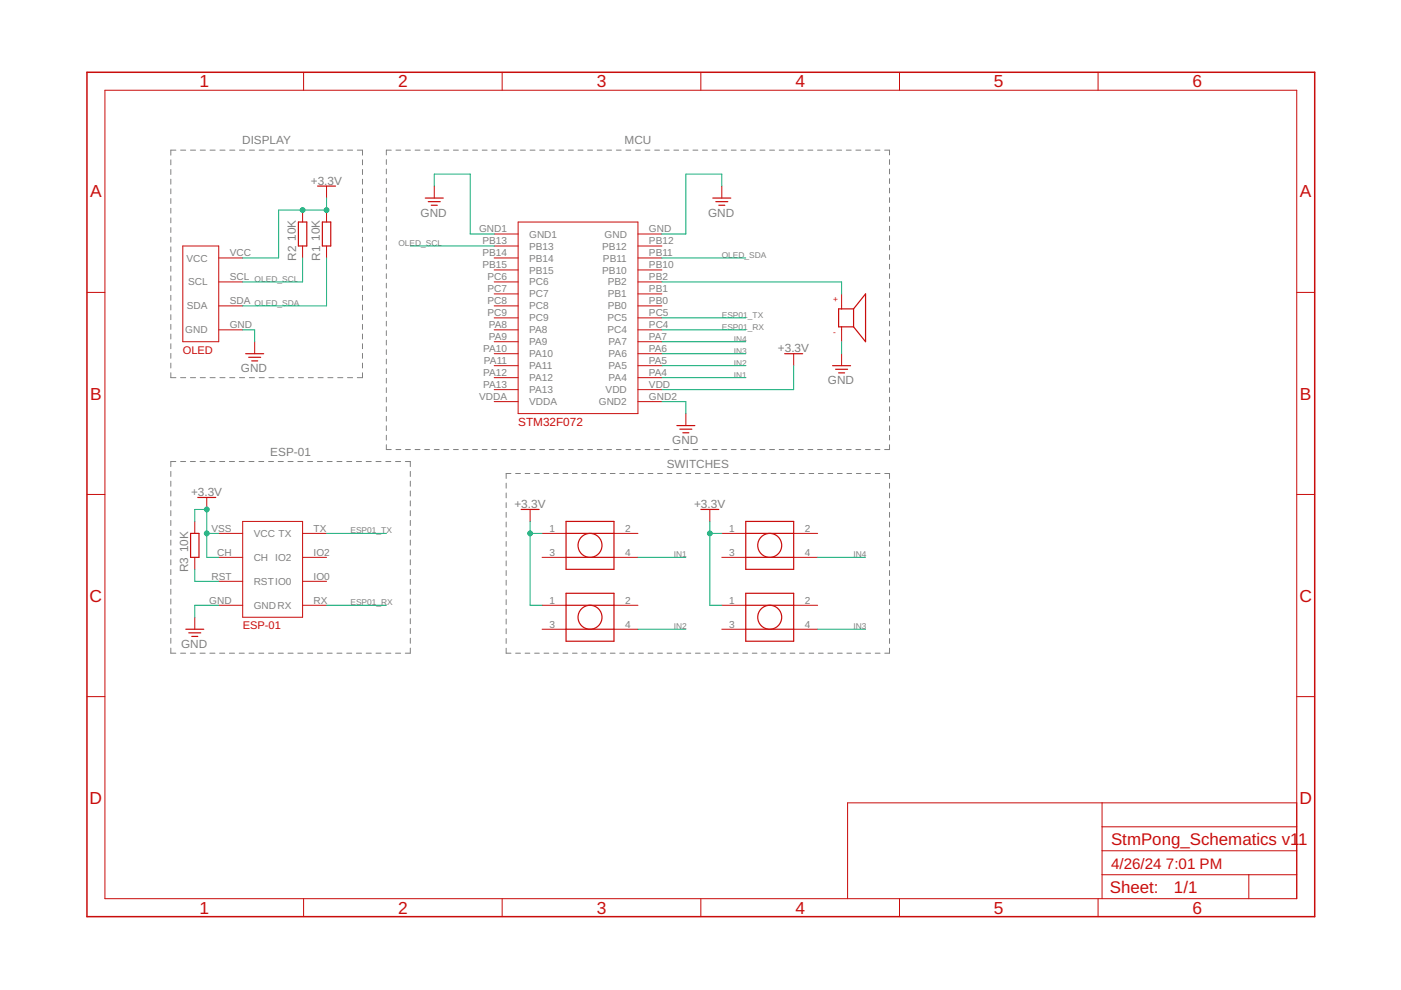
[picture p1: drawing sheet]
<svg xmlns="http://www.w3.org/2000/svg" width="297mm" height="210mm" viewBox="0 0 297 210" stroke-linecap="round" stroke-linejoin="round" font-family="sans-serif">
<g fill="none" stroke="#808080" stroke-width=".21">
<path d="M36.2 33.9v1M36.2 35.9v1.1M36.2 38v1.1M37.3 31.8h-1.1v1.1M38.3 31.8h1.1M40.4 31.8h1.1M42.5 31.8h1M44.5 31.8h1.1M46.6 31.8h1.1M48.7 31.8h1.1M50.8 31.8h1.1M52.9 31.8h1.1"/>
<path d="M54.9 31.8h1.1M57 31.8h1.1M59.1 31.8h1.1M61.2 31.8h1.1M63.3 31.8h1M65.4 31.8h1M67.4 31.8h1.1M69.5 31.8h1.1M71.6 31.8h1.1M73.7 31.8h1.1M75.8 31.8h1.1v1.1M76.9 33.9v1"/>
<path d="M76.9 35.9v1.1M76.9 38v1.1M81.9 33.8v1.1M81.9 35.9v1M81.9 37.9v1M81.9 39.9v1M83 31.8h-1.1v1.1M83.9 31.8h1.1M86 31.8h1M88 31.8h1M90 31.8h1.1M92.1 31.8h1"/>
<path d="M94.1 31.8h1M96.1 31.8h1.1M98.2 31.8h1M100.2 31.8h1M102.2 31.8h1.1M104.3 31.8h1M106.3 31.8h1M108.3 31.8h1.1M110.4 31.8h1M112.4 31.8h1M114.4 31.8h1.1M116.5 31.8h1"/>
<path d="M118.5 31.8h1M120.5 31.8h1.1M122.6 31.8h1M124.6 31.8h1M126.6 31.8h1.1M128.7 31.8h1M130.7 31.8h1M132.7 31.8h1M134.7 31.8h1.1M136.8 31.8h1M138.8 31.8h1M140.8 31.8h1.1"/>
<path d="M142.9 31.8h1M144.9 31.8h1M146.9 31.8h1.1M148.9 31.8h1.1M151 31.8h1M153 31.8h1.1M155 31.8h1.1M157.1 31.8h1M159.1 31.8h1M161.1 31.8h1.1M163.2 31.8h1M165.2 31.8h1"/>
<path d="M167.2 31.8h1.1M169.3 31.8h1M171.3 31.8h1M173.3 31.8h1.1M175.4 31.8h1M177.4 31.8h1M179.4 31.8h1.1M181.5 31.8h1M183.5 31.8h1M185.5 31.8h1.1M187.6 31.8h1v1.1M188.6 33.8v1.1"/>
<path d="M188.6 35.9v1M188.6 37.9v1M188.6 39.9v1M36.2 40v1.1M36.2 42.1v1M36.2 44.2v1M36.2 46.2v1M36.2 48.3v1M36.2 50.3v1.1M36.2 52.3v1.1M36.2 54.4v1.1M36.2 56.5v1"/>
<path d="M36.2 58.5v1.1M76.9 40v1.1M76.9 42.1v1M76.9 44.2v1M76.9 46.2v1M76.9 48.3v1M76.9 50.3v1.1M76.9 52.3v1.1M76.9 54.4v1.1M76.9 56.5v1M76.9 58.5v1.1M81.9 41.9v1"/>
<path d="M81.9 43.9v1M81.9 45.9v1M81.9 48v1M81.9 50v1M81.9 52v1M81.9 54v1M81.9 56v1M81.9 58v1.1M188.6 41.9v1M188.6 43.9v1M188.6 45.9v1M188.6 48v1"/>
<path d="M188.6 50v1M188.6 52v1M188.6 54v1M188.6 56v1M188.6 58v1.1M36.2 60.6v1M36.2 62.6v1.1M36.2 64.7v1M36.2 66.7v1.1M36.2 68.8v1M36.2 70.8v1.1M36.2 72.9v1"/>
<path d="M36.2 74.9v1.1M36.2 77v1M36.2 79v1.1h1.1M76.9 60.6v1M76.9 62.6v1.1M76.9 64.7v1M76.9 66.7v1.1M76.9 68.8v1M76.9 70.8v1.1M76.9 72.9v1M76.9 74.9v1.1M76.9 77v1"/>
<path d="M76.9 79v1.1h-1.1M81.9 60v1.1M81.9 62.1v1M81.9 64.1v1M81.9 66.1v1M81.9 68.1v1M81.9 70.1v1M81.9 72.1v1.1M81.9 74.1v1.1M81.9 76.2v1M81.9 78.2v1M188.6 60v1.1"/>
<path d="M188.6 62.1v1M188.6 64.1v1M188.6 66.1v1M188.6 68.1v1M188.6 70.1v1M188.6 72.1v1.1M188.6 74.1v1.1M188.6 76.2v1M188.6 78.2v1M36.2 99.9v1.1M37.3 97.9h-1.1v1M38.3 97.9h1"/>
<path d="M38.3 80.1h1.1M40.4 97.9h1M40.4 80.1h1.1M42.4 97.9h1.1M42.5 80.1h1M44.5 97.9h1.1M44.5 80.1h1.1M46.6 97.9h1M46.6 80.1h1.1M48.6 97.9h1.1M48.7 80.1h1.1M50.7 97.9h1.1"/>
<path d="M50.8 80.1h1.1M52.8 97.9h1M52.9 80.1h1.1M54.9 97.9h1M54.9 80.1h1.1M56.9 97.9h1.1M57 80.1h1.1M59 97.9h1.1M59.1 80.1h1.1M61.1 97.9h1M61.2 80.1h1.1M63.1 97.9h1.1"/>
<path d="M63.3 80.1h1M65.2 97.9h1.1M65.4 80.1h1M67.3 97.9h1.1M67.4 80.1h1.1M69.4 97.9h1M69.5 80.1h1.1M71.4 97.9h1.1M71.6 80.1h1.1M73.5 97.9h1.1M73.7 80.1h1.1M75.6 97.9h1"/>
<path d="M77.6 97.9h1.1M79.7 97.9h1.1M81.8 97.9h1.1M81.9 80.2v1M81.9 82.2v1M81.9 84.2v1M81.9 86.2v1M81.9 88.3v1M81.9 90.3v1M81.9 92.3v1M81.9 94.3v1h1.1M83.9 97.9h1"/>
<path d="M83.9 95.3h1.1M85.9 97.9h1.1v1M86 95.3h1M87 99.9v1.1M88 95.3h1M90 95.3h1.1M92.1 95.3h1M94.1 95.3h1M96.1 95.3h1.1M98.2 95.3h1M100.2 95.3h1M102.2 95.3h1.1"/>
<path d="M104.3 95.3h1M106.3 95.3h1M108.3 95.3h1.1M110.4 95.3h1M112.4 95.3h1M114.4 95.3h1.1M116.5 95.3h1M118.5 95.3h1M120.5 95.3h1.1M122.6 95.3h1M124.6 95.3h1M126.6 95.3h1.1"/>
<path d="M128.7 95.3h1M130.7 95.3h1M132.7 95.3h1M134.7 95.3h1.1M136.8 95.3h1M138.8 95.3h1M140.8 95.3h1.1M142.9 95.3h1M144.9 95.3h1M146.9 95.3h1.1M148.9 95.3h1.1M151 95.3h1"/>
<path d="M153 95.3h1.1M155 95.3h1.1M157.1 95.3h1M159.1 95.3h1M161.1 95.3h1.1M163.2 95.3h1M165.2 95.3h1M167.2 95.3h1.1M169.3 95.3h1M171.3 95.3h1M173.3 95.3h1.1M175.4 95.3h1"/>
<path d="M177.4 95.3h1M179.4 95.3h1.1M181.5 95.3h1M183.5 95.3h1M185.5 95.3h1.1M188.6 80.2v1M188.6 82.2v1M188.6 84.2v1M188.6 86.2v1M188.6 88.3v1M188.6 90.3v1M188.6 92.3v1"/>
<path d="M188.6 94.3v1h-1M36.2 102v1.1M36.2 104.1v1.1M36.2 106.2v1.1M36.2 108.3v1M36.2 110.3v1.1M36.2 112.4v1.1M36.2 114.5v1.1M36.2 116.6v1.1M36.2 118.7v1.1M87 102v1.1M87 104.1v1.1"/>
<path d="M87 106.2v1.1M87 108.3v1M87 110.3v1.1M87 112.4v1.1M87 114.5v1.1M87 116.6v1.1M87 118.7v1.1M107.3 102.4v1.1M107.3 104.5v1.1M107.3 106.6v1M107.3 108.6v1.1M107.3 110.7v1"/>
<path d="M107.3 112.7v1.1M107.3 114.8v1M107.3 116.9v1M107.3 118.9v1.1M108.3 100.4h-1v1.1M109.3 100.4h1M111.3 100.4h1M113.3 100.4h1M115.3 100.4h1.1M117.3 100.4h1.1M119.4 100.4h1M121.4 100.4h1"/>
<path d="M123.4 100.4h1M125.4 100.4h1M127.4 100.4h1M129.4 100.4h1M131.4 100.4h1M133.4 100.4h1M135.4 100.4h1M137.4 100.4h1M139.4 100.4h1M141.4 100.4h1M143.4 100.4h1M145.4 100.4h1.1"/>
<path d="M147.4 100.4h1.1M149.5 100.4h1M151.5 100.4h1M153.5 100.4h1M155.5 100.4h1M157.5 100.4h1M159.5 100.4h1M161.5 100.4h1M163.5 100.4h1M165.5 100.4h1M167.5 100.4h1M169.5 100.4h1"/>
<path d="M171.5 100.4h1M173.5 100.4h1M175.5 100.4h1.1M177.5 100.4h1.1M179.6 100.4h1M181.6 100.4h1M183.6 100.4h1M185.6 100.4h1M187.6 100.4h1v1.1M188.6 102.4v1.1M188.6 104.5v1.1M188.6 106.6v1"/>
<path d="M188.6 108.6v1.1M188.6 110.7v1M188.6 112.7v1.1M188.6 114.8v1M188.6 116.9v1M188.6 118.9v1.1M36.2 120.8v1M36.2 122.8v1.1M36.2 124.9v1.1M36.2 127v1.1M36.2 129.1v1.1M36.2 131.2v1"/>
<path d="M36.2 133.2v1.1M36.2 135.3v1.1M36.2 137.4v1.1h1.1M38.3 138.5h1M40.4 138.5h1M42.4 138.5h1.1M44.5 138.5h1.1M46.6 138.5h1M48.6 138.5h1.1M50.7 138.5h1.1M52.8 138.5h1M54.9 138.5h1"/>
<path d="M56.9 138.5h1.1M59 138.5h1.1M61.1 138.5h1M63.1 138.5h1.1M65.2 138.5h1.1M67.3 138.5h1.1M69.4 138.5h1M71.4 138.5h1.1M73.5 138.5h1.1M75.6 138.5h1M77.6 138.5h1.1M79.7 138.5h1.1"/>
<path d="M81.8 138.5h1.1M83.9 138.5h1M87 120.8v1M87 122.8v1.1M87 124.9v1.1M87 127v1.1M87 129.1v1.1M87 131.2v1M87 133.2v1.1M87 135.3v1.1M87 137.4v1.1h-1.1M107.3 137.4v1.1h1"/>
<path d="M107.3 121v1M107.3 123v1.1M107.3 125.1v1M107.3 127.1v1.1M107.3 129.2v1.1M107.3 131.3v1M107.3 133.3v1.1M107.3 135.4v1M109.3 138.5h1M111.3 138.5h1M113.3 138.5h1M115.3 138.5h1.1"/>
<path d="M117.3 138.5h1.1M119.4 138.5h1M121.4 138.5h1M123.4 138.5h1M125.4 138.5h1M127.4 138.5h1M129.4 138.5h1M131.4 138.5h1M133.4 138.5h1M135.4 138.5h1M137.4 138.5h1M139.4 138.5h1"/>
<path d="M141.4 138.5h1M143.4 138.5h1M145.4 138.5h1.1M147.4 138.5h1.1M149.5 138.5h1M151.5 138.5h1M153.5 138.5h1M155.5 138.5h1M157.5 138.5h1M159.5 138.5h1M161.5 138.5h1M163.5 138.5h1"/>
<path d="M165.5 138.5h1M167.5 138.5h1M169.5 138.5h1M171.5 138.5h1M173.5 138.5h1M175.5 138.5h1.1M177.5 138.5h1.1M179.6 138.5h1M181.6 138.5h1M183.6 138.5h1M185.6 138.5h1M188.6 137.4v1.1h-1"/>
<path d="M188.6 121v1M188.6 123v1.1M188.6 125.1v1M188.6 127.1v1.1M188.6 129.2v1.1M188.6 131.3v1M188.6 133.3v1.1M188.6 135.4v1"/>
</g>
<g fill="none" stroke="#c90d0c" stroke-width=".21">
<path d="M22.2 19.1h252.7v171.4h-252.7zM64.4 15.3v3.8M106.5 15.3v3.8M148.6 15.3v3.8M190.7 15.3v3.8M232.8 15.3v3.8M69.2 39.5v2.5M92.1 39.5v2.5M153 39.5v2.5M38.8 52.2h7.6v20.3h-7.6zM46.4 54.7h5.1M46.4 59.8h5.1"/>
<path d="M64.2 44.5v2.6M64.2 52.2v2.5M69.2 44.5v2.6M69.2 52.2v2.5M104.8 54.7h5.1M104.8 59.8h5.1M104.8 52.2h5.1M104.8 49.6h5.1M104.8 57.2h5.1M109.9 47.1h25.4v40.6h-25.4zM135.3 54.7h5M135.3 59.8h5"/>
<path d="M135.3 52.2h5M135.3 49.6h5M135.3 57.2h5M18.4 62h3.8M46.4 69.9h5.1M46.4 64.9h5.1M54 72.5v2.5M104.8 69.9h5.1M104.8 64.9h5.1M104.8 72.5h5.1M104.8 62.3h5.1M104.8 67.4h5.1"/>
<path d="M104.8 75h5.1M104.8 77.5h5.1M135.3 69.9h5M135.3 64.9h5M135.3 72.5h5M135.3 62.3h5M135.3 67.4h5M135.3 75h5M135.3 77.5h5M168.3 75v2.5M178.4 62.3v3.2M178.4 69.3v3.2"/>
<path d="M178.4 75v2.5M274.9 62h3.8M104.8 85.2h5.1M104.8 80.1h5.1M104.8 82.6h5.1M135.3 85.2h5M135.3 80.1h5M135.3 82.6h5M145.4 87.7v2.5M18.4 104.8h3.8M41.3 110.6v2.5M41.3 118.2v2.5"/>
<path d="M43.8 105.5v2.5M46.4 113.1h5.1M46.4 118.2h5.1M51.5 110.6h12.7v20.3h-12.7zM64.2 113.1h5M64.2 118.2h5M112.4 108v2.6M114.9 113.1h5.1M114.9 118.2h5.1M130.2 113.1h5.1M130.2 118.2h5.1M150.5 108v2.6"/>
<path d="M153 113.1h5.1M153 118.2h5.1M168.3 113.1h5.1M168.3 118.2h5.1M274.9 104.8h3.8M41.3 130.9v2.5M46.4 128.3h5.1M46.4 123.3h5.1M64.2 128.3h5M64.2 123.3h5M114.9 128.3h5.1M114.9 133.4h5.1"/>
<path d="M130.2 128.3h5.1M130.2 133.4h5.1M153 128.3h5.1M153 133.4h5.1M168.3 128.3h5.1M168.3 133.4h5.1M18.4 147.7h3.8M274.9 147.7h3.8M233.7 170.2v20.3M233.7 175.3h41.2M274.9 170.2h-95.2v20.3M64.4 190.5v3.9"/>
<path d="M106.5 190.5v3.9M148.6 190.5v3.9M190.7 190.5v3.9M232.8 190.5v3.9M233.7 185.5h41.2M233.7 180.4h41.2M264.8 185.5v5"/>
</g>
<g fill="none" stroke="#c90d0c" stroke-width=".25">
<path d="M67.3 39.5h3.8M63.3 47.1h1.7v5.1h-1.7zM68.3 47.1h1.8v5.1h-1.8zM90.2 42h3.8M90.8 42.8h2.5M91.4 43.5h1.3M151.1 42h3.8M151.8 42.8h2.5M152.4 43.5h1.3M52.1 75h3.8M52.7 75.8h2.6M53.4 76.5h1.2"/>
<path d="M166.4 75h3.8M176.5 77.5h3.8M177.2 78.3h2.5M177.8 79.1h1.3M181 65.5h-3.2v3.8h3.2M181 65.5v3.8M181 65.5l2.5-3.2v10.2l-2.5-3.2M143.5 90.2h3.8M144.1 91h2.6M144.8 91.8h1.2M40.4 113.1h1.8v5.1h-1.8zM41.9 105.5h3.8"/>
<path d="M110.5 108h3.8M120 113.1h10.2M120 118.2h10.2M120 110.6h10.2v10.1h-10.2zM148.6 108h3.8M158.1 113.1h10.2M158.1 118.2h10.2M158.1 110.6h10.2v10.1h-10.2zM39.4 133.4h3.8M40 134.2h2.6M40.7 134.9h1.2M120 133.4h10.2"/>
<path d="M120 125.8h10.2v10.2h-10.2zM120 128.3h10.2M158.1 133.4h10.2M158.1 125.8h10.2v10.2h-10.2zM158.1 128.3h10.2"/>
<circle cx="125.1" cy="115.6" r="2.54"/>
<circle cx="163.2" cy="115.6" r="2.54"/>
<circle cx="125.1" cy="130.9" r="2.54"/>
<circle cx="163.2" cy="130.9" r="2.54"/>
</g>
<path d="M18.4 15.3h260.3v179.1h-260.3z" fill="none" stroke="#c90d0c" stroke-width=".32"/>
<g fill="none" stroke="#0dab76" stroke-width=".21">
<path d="M92.1 39.5v-2.6h7.6v12.7h5.1M153 39.5v-2.6h-7.6v12.7h-5.1M64.2 54.7v5.1h-12.7M69.2 42v2.5h-10.1v10.2h-7.6M69.2 54.7v10.2h-17.7M87 52.2h17.8M140.3 59.8h38.1v2.5M140.3 54.7h17.8M51.5 69.9h2.5v2.6M140.3 69.9h17.8M140.3 67.4h17.8M140.3 77.5h17.8"/>
<path d="M140.3 72.5h17.8M140.3 75h17.8M168.3 77.5v5.1h-28M178.4 72.5v2.5M140.3 85.2h5.1v2.5M140.3 80.1h17.8M41.3 110.6v-2.6h2.5v10.2h2.6M43.8 113.1h2.6M69.2 113.1h12.7M112.4 113.1h2.5M112.4 110.6v17.7h2.5M135.3 118.2h10.1"/>
<path d="M150.5 113.1h2.5M150.5 110.6v17.7h2.5M173.4 118.2h10.1M41.3 120.7v2.6h5.1M46.4 128.3h-5.1v2.6M69.2 128.3h12.7M135.3 133.4h10.1M173.4 133.4h10.1"/>
</g>
<g fill="#0dab76" stroke="#0dab76" stroke-width=".21">
<circle cx="43.8" cy="113.1" r=".51"/>
<circle cx="43.8" cy="108" r=".51"/>
<circle cx="69.2" cy="44.5" r=".51"/>
<circle cx="64.2" cy="44.5" r=".51"/>
<circle cx="112.4" cy="113.1" r=".51"/>
<circle cx="150.5" cy="113.1" r=".51"/>
</g>
<g font-size="3.7" fill="#c90d0c">
<text x="42.3" y="18.5">1</text>
<text x="84.4" y="18.5">2</text>
<text x="126.5" y="18.5">3</text>
<text x="168.6" y="18.5">4</text>
<text x="210.7" y="18.5">5</text>
<text x="252.9" y="18.5">6</text>
<text x="19.1" y="41.9">A</text>
<text x="275.6" y="41.9">A</text>
<text x="19.1" y="84.7">B</text>
<text x="275.6" y="84.7">B</text>
<text x="19" y="127.6">C</text>
<text x="275.5" y="127.6">C</text>
<text x="19" y="170.4">D</text>
<text x="275.5" y="170.4">D</text>
<text x="42.3" y="193.7">1</text>
<text x="84.4" y="193.7">2</text>
<text x="126.5" y="193.7">3</text>
<text x="168.6" y="193.7">4</text>
<text x="210.7" y="193.7">5</text>
<text x="252.9" y="193.7">6</text>
</g>
<g font-size="3.6" fill="#c90d0c">
<text x="235.6" y="179.1">StmPong_Schematics v1</text>
<text x="275.3" y="179.1">1</text>
<text x="235.3" y="189.4">Sheet:</text>
<text x="248.9" y="189.3">1/1</text>
</g>
<g font-size="3.2" fill="#c90d0c">
<text x="235.6" y="184.2">4/26/24</text>
<text x="247.2" y="184.2">7:01 PM</text>
</g>
<g font-size="2.5" fill="#808080">
<text x="51.3" y="30.6">DISPLAY</text>
<text x="132.4" y="30.6">MCU</text>
<text x="65.9" y="39.1">+3.3V</text>
<text x="89.2" y="45.9">GND</text>
<text x="150.1" y="45.9">GND</text>
<text x="62.7" y="51.1" transform="rotate(-90 62.7 51.1)">10K</text>
<text x="67.8" y="51.1" transform="rotate(-90 67.8 51.1)">10K</text>
<text x="62.8" y="55.3" transform="rotate(-90 62.8 55.3)">R2</text>
<text x="67.9" y="55.3" transform="rotate(-90 67.9 55.3)">R1</text>
<text x="164.9" y="74.7">+3.3V</text>
<text x="51.1" y="78.9">GND</text>
<text x="175.5" y="81.5">GND</text>
<text x="142.5" y="94.2">GND</text>
<text x="57.3" y="96.6">ESP-01</text>
<text x="141.4" y="99.1">SWITCHES</text>
<text x="40.5" y="105.2">+3.3V</text>
<text x="109.1" y="107.7">+3.3V</text>
<text x="147.2" y="107.7">+3.3V</text>
<text x="39.9" y="117.1" transform="rotate(-90 39.9 117.1)">10K</text>
<text x="39.9" y="121.4" transform="rotate(-90 39.9 121.4)">R3</text>
<text x="38.4" y="137.3">GND</text>
</g>
<text font-size="2.5" fill="#c90d0c" x="109.9" y="90.2">STM32F072</text>
<g font-size="2.3" fill="#c90d0c">
<text x="38.8" y="75">OLED</text>
<text x="51.5" y="133.4">ESP-01</text>
</g>
<g font-size="2.1" fill="#808080">
<text x="101.6" y="49.3">GND1</text>
<text x="102.3" y="51.8">PB13</text>
<text x="112.2" y="50.4">GND1</text>
<text x="112.2" y="52.9">PB13</text>
<text x="127.7" y="52.9">PB12</text>
<text x="128.2" y="50.4">GND</text>
<text x="137.6" y="49.3">GND</text>
<text x="137.6" y="51.8">PB12</text>
<text x="39.5" y="55.5">VCC</text>
<text x="48.7" y="54.3">VCC</text>
<text x="48.7" y="59.4">SCL</text>
<text x="102.3" y="54.3">PB14</text>
<text x="102.3" y="56.9">PB15</text>
<text x="103.4" y="59.4">PC6</text>
<text x="112.2" y="55.4">PB14</text>
<text x="112.2" y="58">PB15</text>
<text x="127.7" y="58">PB10</text>
<text x="127.8" y="55.5">PB11</text>
<text x="137.6" y="54.3">PB11</text>
<text x="137.6" y="56.9">PB10</text>
<text x="137.6" y="59.4">PB2</text>
<text x="39.6" y="65.6">SDA</text>
<text x="39.9" y="60.5">SCL</text>
<text x="48.7" y="64.5">SDA</text>
<text x="103.4" y="62">PC7</text>
<text x="103.4" y="64.5">PC8</text>
<text x="112.2" y="60.5">PC6</text>
<text x="112.2" y="63.1">PC7</text>
<text x="112.2" y="65.6">PC8</text>
<text x="128.9" y="60.5">PB2</text>
<text x="128.9" y="63.1">PB1</text>
<text x="128.9" y="65.6">PB0</text>
<text x="137.6" y="62">PB1</text>
<text x="137.6" y="64.5">PB0</text>
<text x="39.3" y="70.7">GND</text>
<text x="48.7" y="69.6">GND</text>
<text x="103.4" y="67">PC9</text>
<text x="103.7" y="69.6">PA8</text>
<text x="112.2" y="68.1">PC9</text>
<text x="112.2" y="70.7">PA8</text>
<text x="128.8" y="68.1">PC5</text>
<text x="128.8" y="70.7">PC4</text>
<text x="137.6" y="67">PC5</text>
<text x="137.6" y="69.6">PC4</text>
<text x="102.4" y="74.6">PA10</text>
<text x="102.6" y="77.2">PA11</text>
<text x="103.7" y="72.1">PA9</text>
<text x="112.2" y="73.2">PA9</text>
<text x="112.2" y="75.8">PA10</text>
<text x="129" y="73.2">PA7</text>
<text x="129" y="75.8">PA6</text>
<text x="137.6" y="72.1">PA7</text>
<text x="137.6" y="74.6">PA6</text>
<text x="137.6" y="77.2">PA5</text>
<text x="102.4" y="79.7">PA12</text>
<text x="102.4" y="82.3">PA13</text>
<text x="112.2" y="78.3">PA11</text>
<text x="112.2" y="80.8">PA12</text>
<text x="112.2" y="83.4">PA13</text>
<text x="128.4" y="83.4">VDD</text>
<text x="129" y="78.3">PA5</text>
<text x="129" y="80.8">PA4</text>
<text x="137.6" y="79.7">PA4</text>
<text x="137.6" y="82.3">VDD</text>
<text x="101.6" y="84.8">VDDA</text>
<text x="112.2" y="85.9">VDDA</text>
<text x="127" y="85.9">GND2</text>
<text x="137.6" y="84.8">GND2</text>
<text x="44.8" y="112.7">VSS</text>
<text x="53.8" y="113.9">VCC TX</text>
<text x="66.5" y="112.7">TX</text>
<text x="116.5" y="112.7">1</text>
<text x="132.5" y="112.7">2</text>
<text x="154.6" y="112.7">1</text>
<text x="170.6" y="112.7">2</text>
<text x="46" y="117.8">CH</text>
<text x="53.8" y="118.9">CH IO2</text>
<text x="66.5" y="117.8">IO2</text>
<text x="116.5" y="117.8">3</text>
<text x="132.5" y="117.8">4</text>
<text x="154.6" y="117.8">3</text>
<text x="170.6" y="117.8">4</text>
<text x="44.8" y="122.9">RST</text>
<text x="53.8" y="124">RSTIO0</text>
<text x="66.5" y="122.9">IO0</text>
<text x="44.4" y="128">GND</text>
<text x="53.8" y="129.1">GNDRX</text>
<text x="66.5" y="128">RX</text>
<text x="116.5" y="128">1</text>
<text x="132.5" y="128">2</text>
<text x="154.6" y="128">1</text>
<text x="170.6" y="128">2</text>
<text x="116.5" y="133.1">3</text>
<text x="132.5" y="133.1">4</text>
<text x="154.6" y="133.1">3</text>
<text x="170.6" y="133.1">4</text>
</g>
<g font-size="1.8" fill="#808080">
<text x="84.5" y="52.1">OLED_SCL</text>
<text x="54" y="59.8">OLED_SCL</text>
<text x="153" y="54.7">OLED_SDA</text>
<text x="54" y="64.8">OLED_SDA</text>
<text x="153" y="67.4">ESP01_TX</text>
<text x="153" y="69.9">ESP01_RX</text>
<text x="155.6" y="77.5">IN2</text>
<text x="155.6" y="72.5">IN4</text>
<text x="155.6" y="75">IN3</text>
<text x="155.6" y="80.1">IN1</text>
<text x="74.3" y="113.1">ESP01_TX</text>
<text x="142.9" y="118.2">IN1</text>
<text x="181" y="118.2">IN4</text>
<text x="74.3" y="128.3">ESP01_RX</text>
<text x="142.9" y="133.4">IN2</text>
<text x="181" y="133.4">IN3</text>
</g>
<g font-size="1.8" fill="#c90d0c">
<text x="176.7" y="64.1">+</text>
<text x="176.7" y="70.9">-</text>
</g>
</svg>
